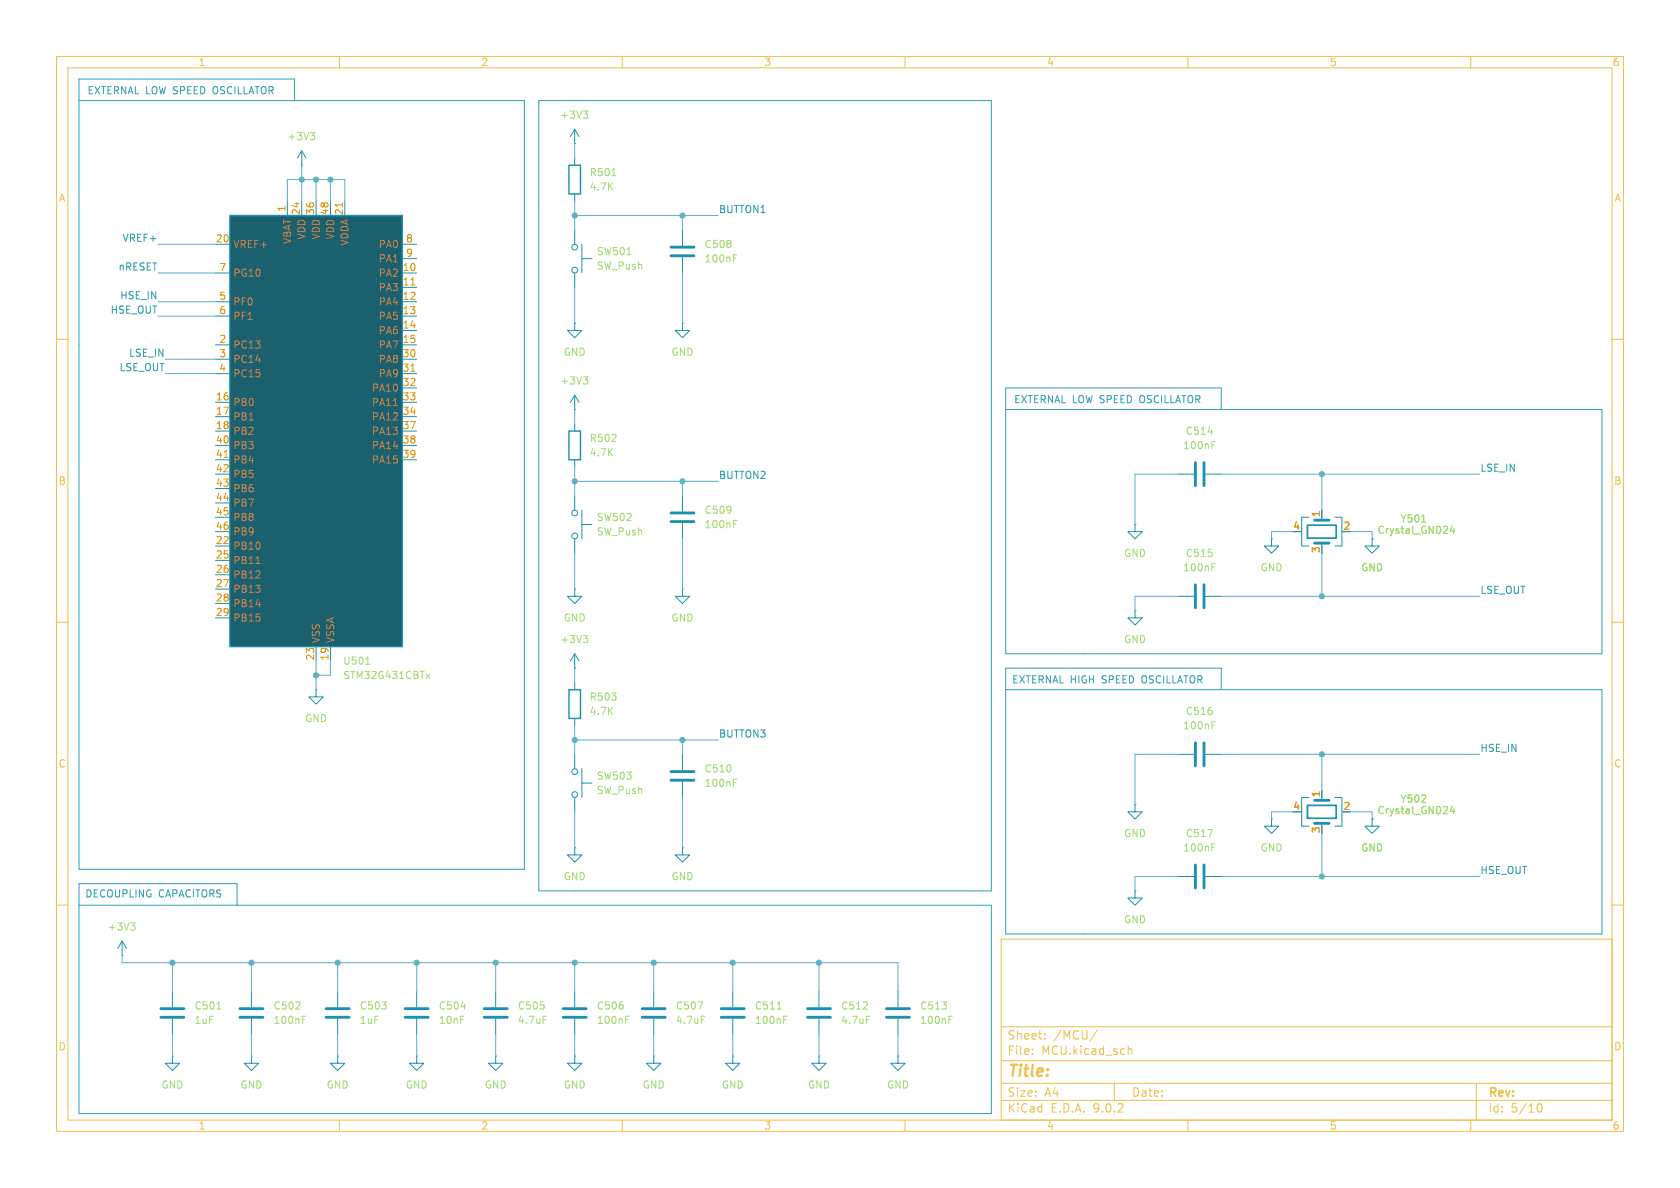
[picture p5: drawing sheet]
<svg xmlns="http://www.w3.org/2000/svg" width="297mm" height="210mm" viewBox="0 0 297 210" stroke-linecap="round" stroke-linejoin="round" font-family="sans-serif">
<g fill="none" stroke="#efbe48" stroke-width=".18">
<path d="M10 10h277v190h-277zM12 12h273v186h-273zM60 10v2M110 10v2M160 10v2M210 10v2M260 10v2M10 60h2M285 60h2M10 110h2M285 110h2M10 160h2"/>
<path d="M177 166h108v32h-108zM285 160h2M60 198v2M110 198v2M160 198v2M177 194.5h108M177 191.5h108M177 187.5h108M177 181.5h108M182.5 186.3v.1M182.5 185.5v.1M184.7 183.6v.1"/>
<path d="M184.7 182.8v.1M194 182.1l-1.3 2M197 191.5v3M199.5 184.9v1.5M199.5 185.5l.2-.1 .3 .1 .1 .9M210 198v2M260 198v2M261 191.5v6.5M271.7 195.7l.2-.5 .2-.1a.81 .81 0 0 1 .6 .6 .81 .81 0 0 1-.3 .8h-.4l-.3-.5"/>
</g>
<g fill="none" stroke="#1b90b3" stroke-width=".51">
<path d="M118.6 43.7h4.1M118.6 45.2h4.1M118.6 90.7h4.1M118.6 92.2h4.1M118.6 136.4h4.1M118.6 137.9h4.1M211.3 131.3v4.1M212.9 131.3v4.1M211.3 152.9v4.1M212.9 152.9v4.1M232.4 141.5h2.5M232.4 145.5h2.5"/>
<path d="M99.6 178.3h4M99.6 179.8h4M113.5 178.3h4.1M113.5 179.8h4.1"/>
</g>
<g fill="none" stroke="#1b90b3" stroke-width=".18">
<path d="M101.6 25.4h.1M101.6 22.9v2.5M101.6 27.9v1.3M101.6 34.3v1.3M101.6 22.9l-.8 1.2M101.6 22.9l.8 1.2M101.6 57.2v1.2h-1.3l1.3 1.3 1.3-1.3h-1.3M101.6 57.2h.1M101.6 40.6v2.6M101.6 48.3v2.5M102.9 45.7h1.7M102.9 43.2v5.1"/>
<path d="M120.6 40.6v2.8M120.6 45.5v2.8M101.6 87.6v2.6M101.6 95.3v2.5M102.9 90.2v5.1M102.9 92.7h1.7M120.6 87.6v2.8M120.6 92.5v2.8M200.7 92.7v1.3h-1.3l1.3 1.3 1.2-1.3h-1.2M200.7 92.7h.1M101.6 118.1h.1M101.6 104.1v1.3h-1.3l1.3 1.3 1.3-1.3h-1.3"/>
<path d="M101.6 104.1h.1M101.6 115.6v2.5M101.6 115.6l-.8 1.2M101.6 115.6l.8 1.2M120.6 104.1v1.3h-1.2l1.2 1.3 1.3-1.3h-1.3M120.6 104.1h.1M200.7 108v1.2h-1.3l1.3 1.3 1.2-1.3h-1.2M200.7 108h.1M101.6 120.7v1.2M101.6 127v1.3M101.6 133.4v2.5M102.9 135.9v5.1"/>
<path d="M102.9 138.4h1.7M120.6 133.4v2.7M120.6 138.2v2.8M208.3 133.4h2.8M213.1 133.4h2.8M233.7 139.7v1.3M101.6 149.9v1.2h-1.3l1.3 1.3 1.3-1.3h-1.3M101.6 149.9h.1M101.6 141v2.5M200.7 157.5v1.3h-1.3l1.3 1.2 1.2-1.2h-1.2M200.7 157.5h.1M200.7 142.2v1.3h-1.3l1.3 1.3 1.2-1.3h-1.2"/>
<path d="M200.7 142.2h.1M208.3 154.9h2.8M213.1 154.9h2.8M224.8 144.8v1.3h-1.3l1.3 1.2 1.3-1.2h-1.3M224.8 144.8h.1M229.9 143.5h.2M231.4 141h-1.3v5.1h1.3M233.7 145.5v.6M236 141h1.2v5.1h-1.2M242.6 144.8v1.3h1.2l-1.2 1.2-1.3-1.2h1.3M242.6 144.8h.1M101.6 175.3v2.8"/>
<path d="M115.6 175.3v2.8M44.4 186.7v1.3h1.3l-1.3 1.2-1.2-1.2h1.2M44.4 186.7h.1M101.6 186.7v1.3h1.3l-1.3 1.2-1.3-1.2h1.3M101.6 186.7h.1M101.6 180.1v2.8M115.6 186.7v1.3h1.2l-1.2 1.2-1.3-1.2h1.3M115.6 186.7h.1M115.6 180.1v2.8"/>
<circle cx="101.6" cy="43.7" r=".51"/>
<circle cx="101.6" cy="47.8" r=".51"/>
<circle cx="101.6" cy="90.7" r=".51"/>
<circle cx="101.6" cy="94.7" r=".51"/>
<circle cx="101.6" cy="136.4" r=".51"/>
<circle cx="101.6" cy="140.5" r=".51"/>
</g>
<g fill="none" stroke="#a0dc6e" stroke-width=".18">
<path d="M103.1 19.6h.8l-.4 .5M103.7 20.1l.2 .3v.3l-.2 .2M108.2 31.1h.7M110.8 45h.8M129.7 45.6h.4M129.7 45h.6M129.7 92.6h.4M129.7 92h.6M103.1 112.3h.8l-.4 .5M103.7 112.8l.2 .3v.3l-.2 .2M129.7 138.3h.4M129.7 137.7h.6"/>
<path d="M214.2 128.2h.5M214.2 127.6h.6M213.5 146.6h.9l-.6 1.3M214.2 149.8h.5M214.2 149.2h.6M256.7 142.5l-.3 .9h.8M257 143v.8M110.6 179.6h.6M123.4 177.1h.8l-.5 1.3M124 179.6h.6M110.6 180.3h.4"/>
</g>
<path d="M100.6 29.2h2v5.1h-2zM100.6 121.9h2v5.1h-2z" fill="none" stroke="#1b90b3" stroke-width=".25"/>
<path d="M231.1 142.4h5.1v2.3h-5.1z" fill="none" stroke="#1b90b3" stroke-width=".3"/>
<path d="M40.6 38.1h30.5v76.2h-30.5z" fill="#1a606e"/>
<path d="M40.6 38.1h30.5v76.2h-30.5zM100.6 76.2h2v5.1h-2z" fill="none" stroke="#1b90b3" stroke-width=".25"/>
<g fill="none" stroke="#1b90b3" stroke-width=".18">
<path d="M50.8 35.6v2.5M53.3 29.2h.1M53.3 26.7v2.5M53.3 35.6v2.5M53.3 26.7l-.7 1.2M53.3 26.7l.8 1.2M55.9 35.6v2.5M58.4 35.6v2.5M61 35.6v2.5M38.1 43.2h2.5M38.1 48.3h2.5M38.1 53.3h2.5"/>
<path d="M38.1 55.9h2.5M71.1 43.2h2.6M71.1 48.3h2.6M71.1 53.3h2.6M71.1 55.9h2.6M71.1 45.7h2.6M71.1 50.8h2.6M71.1 58.4h2.6M120.6 57.2v1.2h-1.2l1.2 1.3 1.3-1.3h-1.3M120.6 57.2h.1M38.1 61h2.5M38.1 63.5h2.5"/>
<path d="M38.1 66h2.5M38.1 71.1h2.5M38.1 73.7h2.5M38.1 76.2h2.5M38.1 78.7h2.5M71.1 61h2.6M71.1 63.5h2.6M71.1 66h2.6M71.1 71.1h2.6M71.1 73.7h2.6M71.1 76.2h2.6M71.1 78.7h2.6"/>
<path d="M71.1 68.6h2.6M101.6 72.4h.1M101.6 69.9l-.8 1.2M101.6 69.9l.8 1.2M101.6 69.9v2.5M101.6 74.9v1.3M38.1 81.3h2.5M38.1 83.8h2.5M38.1 86.4h2.5M38.1 88.9h2.5M38.1 91.4h2.5M38.1 94h2.5"/>
<path d="M38.1 96.5h2.5M38.1 99.1h2.5M71.1 81.3h2.6M101.6 81.3v1.3M208.3 83.8h2.8M213.1 83.8h2.8M224.8 95.3v1.2h-1.3l1.3 1.3 1.3-1.3h-1.3M224.8 95.3h.1M229.9 94h.2M231.4 91.4h-1.3v5.1h1.3M233.7 90.2v1.2M233.7 96v.5"/>
<path d="M236 91.4h1.2v5.1h-1.2M242.6 95.3v1.2h1.2l-1.2 1.3-1.3-1.3h1.3M242.6 95.3h.1M38.1 101.6h2.5M38.1 104.1h2.5M38.1 106.7h2.5M38.1 109.2h2.5M55.9 114.3v2.5M58.4 114.3v2.5M208.3 105.4h2.8M213.1 105.4h2.8M55.9 121.9v1.3h1.2l-1.2 1.3-1.3-1.3h1.3"/>
<path d="M55.9 121.9h.1M233.7 139.7v1.3M120.6 149.9v1.2h-1.2l1.2 1.3 1.3-1.3h-1.3M120.6 149.9h.1M242.6 144.8h.1M21.6 168.9h.1M21.6 166.4l-.8 1.2M21.6 166.4l.8 1.2M21.6 166.4v2.5M30.5 175.3v2.8M44.4 175.3v2.8M59.7 175.3v2.8"/>
<path d="M73.7 175.3v2.8M87.6 175.3v2.8M129.5 175.3v2.8M144.8 175.3v2.8M158.7 175.3v2.8M30.5 186.7v1.3h1.2l-1.2 1.2-1.3-1.2h1.3M30.5 186.7h.1M30.5 180.1v2.8M44.4 180.1v2.8M59.7 186.7v1.3h1.3l-1.3 1.2-1.3-1.2h1.3M59.7 186.7h.1M59.7 180.1v2.8"/>
<path d="M73.7 186.7v1.3h1.2l-1.2 1.2-1.3-1.2h1.3M73.7 186.7h.1M73.7 180.1v2.8M87.6 186.7v1.3h1.3l-1.3 1.2-1.2-1.2h1.2M87.6 186.7h.1M87.6 180.1v2.8M129.5 186.7v1.3h1.3l-1.3 1.2-1.2-1.2h1.2M129.5 186.7h.1M129.5 180.1v2.8M144.8 186.7v1.3h1.2l-1.2 1.2-1.3-1.2h1.3M144.8 186.7h.1M144.8 180.1v2.8"/>
<path d="M158.7 186.7v1.3h1.3l-1.3 1.2-1.2-1.2h1.2M158.7 186.7h.1M158.7 180.1v2.8"/>
</g>
<path d="M60.5 35.9v.7M72.6 50.4h.8M72.6 65.6h.8M39.6 80.9h.7" fill="none" stroke="#dd8200" stroke-width=".18"/>
<path d="M69.5 71.7h.8M45.2 99.6h.8" fill="none" stroke="#c8824b" stroke-width=".18"/>
<g fill="none" stroke="#a0dc6e" stroke-width=".18">
<path d="M54.9 23.4h.7l-.4 .5M55.4 23.9l.2 .3v.3l-.2 .2M103.1 66.6h.8l-.4 .5M103.7 67.1l.2 .2v.3l-.2 .3M213.6 76.4h.8M214.2 78.7h.5M214.2 78h.6M214.2 99.6h.6M251.3 92.3h.8M256.7 93l-.3 .9h.8M257 93.5v.8M64.7 117.4h.7"/>
<path d="M75.3 119.1l.7 .9M76 119.1l-.7 .9M214.2 100.2h.5M256.7 142.5l-.3 .9h.8M257 143v.8M23.1 163.1h.8l-.4 .5M23.6 163.6l.3 .3v.3l-.3 .2M38.3 178.4h.8M53.5 179.6h.6M81.5 178h.8M96 179.6h.6M137.4 178.4h.7"/>
<path d="M138.5 179.6h.6M153.2 179.6h.6M167.8 179.6h.6M53.5 180.3h.4M138.5 180.3h.5M167.8 180.3h.4"/>
</g>
<g fill="none" stroke="#1b90b3" stroke-width=".51">
<path d="M211.3 81.8v4.1M212.9 81.8v4.1M232.4 91.9h2.5M232.4 96h2.5M211.3 103.4v4M212.9 103.4v4M28.4 178.3h4.1M28.4 179.8h4.1M42.4 178.3h4.1M42.4 179.8h4.1M57.7 178.3h4M57.7 179.8h4"/>
<path d="M71.6 178.3h4.1M71.6 179.8h4.1M85.6 178.3h4.1M85.6 179.8h4.1M127.5 178.3h4.1M127.5 179.8h4.1M142.7 178.3h4.1M142.7 179.8h4.1M156.7 178.3h4.1M156.7 179.8h4.1"/>
</g>
<path d="M231.1 92.8h5.1v2.3h-5.1z" fill="none" stroke="#1b90b3" stroke-width=".3"/>
<path d="M14 17.8h78.7v135.9h-78.7v-139.7h38.1v3.8M95.2 17.8h80.1v139.7h-80.1zM177.8 72.4h105.4v43.2h-105.4v-47h38.1v3.8M177.8 121.9h105.4v43.2h-105.4v-47h38.1v3.8M14 160h161.3v36.9h-161.3v-40.7h27.9v3.8" fill="none" stroke="#2fa0b3" stroke-width=".18"/>
<g fill="none" stroke="#64aabe" stroke-width=".18">
<path d="M50.8 35.6v-3.8h10.2v3.8M53.3 29.2v6.4M55.9 31.8v3.8M58.4 31.8v3.8M101.6 25.4v2.5M101.6 35.6v5M101.6 38.1h25.4M120.6 38.1v2.5M27.9 43.2h10.2M27.9 53.3h10.2M27.9 55.9h10.2M27.9 48.3h10.2"/>
<path d="M101.6 50.8v6.4M120.6 48.3v8.9M29.2 66h8.9M29.2 63.5h8.9M101.6 72.4v2.5M101.6 82.6v5M101.6 97.8v6.3M101.6 85.1h25.4M120.6 85.1v2.5M120.6 95.3v8.8M208.3 83.8h-7.6v8.9M215.9 83.8h45.7"/>
<path d="M228.6 94h-3.8v1.3M233.7 83.8v6.4M233.7 97.8v7.6M238.8 94h3.8v1.3M55.9 116.8v5.1M58.4 116.8v2.6h-2.5M101.6 118.1v2.6M208.3 105.4h-7.6v2.6M215.9 105.4h45.7M101.6 128.3v5.1M101.6 130.8h25.4M120.6 130.8v2.6"/>
<path d="M208.3 133.4h-7.6v8.8M215.9 133.4h45.7M233.7 133.4v6.3M101.6 143.5v6.4M120.6 141v8.9M208.3 154.9h-7.6v2.6M215.9 154.9h45.7M228.6 143.5h-3.8v1.3M233.7 147.3v7.6M238.8 143.5h3.8v1.3M21.6 168.9v1.3h137.1v5.1M30.5 170.2v5.1"/>
<path d="M44.4 170.2v5.1M59.7 170.2v5.1M73.7 170.2v5.1M87.6 170.2v5.1M101.6 170.2v5.1M115.6 170.2v5.1M129.5 170.2v5.1M144.8 170.2v5.1M30.5 182.9v3.8M44.4 182.9v3.8M59.7 182.9v3.8M73.7 182.9v3.8"/>
<path d="M87.6 182.9v3.8M101.6 182.9v3.8M115.6 182.9v3.8M129.5 182.9v3.8M144.8 182.9v3.8M158.7 182.9v3.8"/>
</g>
<g fill="#64aabe" stroke="#64aabe" stroke-width=".18">
<circle cx="233.7" cy="133.4" r=".46"/>
<circle cx="144.8" cy="170.2" r=".46"/>
<circle cx="233.7" cy="154.9" r=".46"/>
<circle cx="115.6" cy="170.2" r=".46"/>
<circle cx="129.5" cy="170.2" r=".46"/>
<circle cx="233.7" cy="83.8" r=".46"/>
<circle cx="233.7" cy="105.4" r=".46"/>
<circle cx="120.6" cy="85.1" r=".46"/>
<circle cx="101.6" cy="85.1" r=".46"/>
<circle cx="101.6" cy="38.1" r=".46"/>
<circle cx="120.6" cy="38.1" r=".46"/>
<circle cx="44.4" cy="170.2" r=".46"/>
<circle cx="30.5" cy="170.2" r=".46"/>
<circle cx="59.7" cy="170.2" r=".46"/>
<circle cx="73.7" cy="170.2" r=".46"/>
<circle cx="101.6" cy="130.8" r=".46"/>
<circle cx="120.6" cy="130.8" r=".46"/>
<circle cx="87.6" cy="170.2" r=".46"/>
<circle cx="101.6" cy="170.2" r=".46"/>
<circle cx="55.9" cy="31.8" r=".46"/>
<circle cx="53.3" cy="31.8" r=".46"/>
<circle cx="58.4" cy="31.8" r=".46"/>
<circle cx="55.9" cy="119.4" r=".46"/>
</g>
<text font-size="2.8" fill="#efbe48" x="178" y="190.9">Title:</text>
<g font-size="2.1" fill="#efbe48">
<text x="178" y="184">Sheet:</text>
<text x="186.2" y="184">/MCU/</text>
<text x="178" y="186.7">File:</text>
<text x="184.1" y="186.7">MCU.kicad_sch</text>
<text x="178" y="196.9">KiCad</text>
<text x="178" y="194.1">Size:</text>
<text x="184.7" y="194.1">A4</text>
<text x="185.7" y="196.9">E.D.A.</text>
<text x="193.3" y="196.9">9.0.2</text>
<text x="200" y="194.1">Date:</text>
<text x="263" y="194.3">Rev:</text>
<text x="263" y="196.9">Id:</text>
<text x="267.1" y="196.9">5/10</text>
</g>
<g font-size="1.8" fill="#efbe48">
<text x="35" y="11.9">1</text>
<text x="85" y="11.9">2</text>
<text x="135" y="11.9">3</text>
<text x="185" y="11.9">4</text>
<text x="235" y="11.9">5</text>
<text x="285" y="11.9">6</text>
<text x="10.3" y="35.9">A</text>
<text x="285.3" y="35.9">A</text>
<text x="10.3" y="85.9">B</text>
<text x="285.3" y="85.9">B</text>
<text x="10.3" y="135.9">C</text>
<text x="285.3" y="135.9">C</text>
<text x="10.3" y="185.9">D</text>
<text x="285.3" y="185.9">D</text>
<text x="35" y="199.9">1</text>
<text x="85" y="199.9">2</text>
<text x="135" y="199.9">3</text>
<text x="185" y="199.9">4</text>
<text x="235" y="199.9">5</text>
<text x="285" y="199.9">6</text>
</g>
<g font-size="1.8" fill="#2fa0b3">
<text x="15.4" y="16.9">EXTERNAL LOW SPEED OSCILLATOR</text>
<text x="179.2" y="71.5">EXTERNAL LOW SPEED OSCILLATOR</text>
<text x="178.8" y="121">EXTERNAL HIGH</text>
<text x="194.9" y="121">SPEED OSCILLATOR</text>
<text x="15" y="158.9">DECOUPLING</text>
<text x="28" y="158.9">CAPACITORS</text>
</g>
<g font-size="1.8" fill="#a0dc6e">
<text x="99" y="21.2">+3V3</text>
<text x="50.7" y="25">+3V3</text>
<text x="104.1" y="31.3">R501</text>
<text x="104.1" y="33.9">4.7K</text>
<text x="105.4" y="45.3">SW501</text>
<text x="105.4" y="47.9">SW_Push</text>
<text x="124.5" y="44">C508</text>
<text x="124.5" y="46.6">100nF</text>
<text x="99.6" y="63.1">GND</text>
<text x="118.6" y="63.1">GND</text>
<text x="99" y="68.2">+3V3</text>
<text x="209.5" y="77.1">C514</text>
<text x="104.1" y="78.3">R502</text>
<text x="104.1" y="80.9">4.7K</text>
<text x="209.1" y="79.6">100nF</text>
<text x="105.4" y="92.3">SW502</text>
<text x="105.4" y="94.8">SW_Push</text>
<text x="124.5" y="91">C509</text>
<text x="124.5" y="93.6">100nF</text>
<text x="243.4" y="94.6">Crystal_GND24</text>
<text x="247.5" y="92.6">Y501</text>
<text x="198.6" y="98.7">GND</text>
<text x="209.1" y="101.2">100nF</text>
<text x="209.5" y="98.7">C515</text>
<text x="222.8" y="101.2">GND</text>
<text x="240.5" y="101.2">GND</text>
<text x="99" y="113.9">+3V3</text>
<text x="99.6" y="110.1">GND</text>
<text x="118.6" y="110.1">GND</text>
<text x="198.6" y="113.9">GND</text>
<text x="60.6" y="117.7">U501</text>
<text x="60.6" y="120.2">STM32G431CBTx</text>
<text x="104.1" y="124.1">R503</text>
<text x="53.8" y="127.9">GND</text>
<text x="104.1" y="126.6">4.7K</text>
<text x="209.1" y="129.1">100nF</text>
<text x="209.5" y="126.6">C516</text>
<text x="124.5" y="136.8">C510</text>
<text x="105.4" y="138">SW503</text>
<text x="105.4" y="140.6">SW_Push</text>
<text x="124.5" y="139.3">100nF</text>
<text x="247.5" y="142.1">Y502</text>
<text x="198.6" y="148.2">GND</text>
<text x="209.5" y="148.2">C517</text>
<text x="243.4" y="144.1">Crystal_GND24</text>
<text x="99.6" y="155.8">GND</text>
<text x="118.6" y="155.8">GND</text>
<text x="209.1" y="150.7">100nF</text>
<text x="222.8" y="150.7">GND</text>
<text x="240.5" y="150.7">GND</text>
<text x="18.9" y="164.7">+3V3</text>
<text x="198.6" y="163.4">GND</text>
<text x="34.3" y="178.7">C501</text>
<text x="48.3" y="178.7">C502</text>
<text x="63.5" y="178.7">C503</text>
<text x="77.5" y="178.7">C504</text>
<text x="91.4" y="178.7">C505</text>
<text x="105.4" y="178.7">C506</text>
<text x="119.4" y="178.7">C507</text>
<text x="133.4" y="178.7">C511</text>
<text x="148.6" y="178.7">C512</text>
<text x="162.6" y="178.7">C513</text>
<text x="34.3" y="181.2">1uF</text>
<text x="48.3" y="181.2">100nF</text>
<text x="63.5" y="181.2">1uF</text>
<text x="77.5" y="181.2">10nF</text>
<text x="91.4" y="181.2">4.7uF</text>
<text x="105.4" y="181.2">100nF</text>
<text x="119.4" y="181.2">4.7uF</text>
<text x="133.4" y="181.2">100nF</text>
<text x="148.6" y="181.2">4.7uF</text>
<text x="162.6" y="181.2">100nF</text>
<text x="28.4" y="192.6">GND</text>
<text x="42.4" y="192.6">GND</text>
<text x="57.7" y="192.6">GND</text>
<text x="71.6" y="192.6">GND</text>
<text x="85.6" y="192.6">GND</text>
<text x="99.6" y="192.6">GND</text>
<text x="113.5" y="192.6">GND</text>
<text x="127.5" y="192.6">GND</text>
<text x="142.7" y="192.6">GND</text>
<text x="156.7" y="192.6">GND</text>
</g>
<g font-size="1.8" fill="#dd8200">
<text x="50.5" y="37.5" transform="rotate(-90 50.5 37.5)">1</text>
<text x="53.1" y="38.1" transform="rotate(-90 53.1 38.1)">24</text>
<text x="55.6" y="38.1" transform="rotate(-90 55.6 38.1)">36</text>
<text x="58.2" y="38.1" transform="rotate(-90 58.2 38.1)">48</text>
<text x="60.7" y="38.1" transform="rotate(-90 60.7 38.1)">21</text>
<text x="38.1" y="42.9">20</text>
<text x="71.7" y="42.9">8</text>
<text x="71.7" y="45.5">9</text>
<text x="38.7" y="48">7</text>
<text x="38.7" y="53.1">5</text>
<text x="71.1" y="48">10</text>
<text x="71.1" y="50.5">11</text>
<text x="71.1" y="53.1">12</text>
<text x="38.7" y="55.6">6</text>
<text x="71.1" y="55.6">13</text>
<text x="71.1" y="58.2">14</text>
<text x="38.7" y="60.7">2</text>
<text x="38.7" y="63.2">3</text>
<text x="38.7" y="65.8">4</text>
<text x="71.1" y="60.7">15</text>
<text x="71.1" y="63.2">30</text>
<text x="71.1" y="65.8">31</text>
<text x="38.1" y="70.9">16</text>
<text x="71.1" y="68.3">32</text>
<text x="71.1" y="70.9">33</text>
<text x="38.1" y="73.4">17</text>
<text x="38.1" y="75.9">18</text>
<text x="71.1" y="73.4">34</text>
<text x="71.1" y="75.9">37</text>
<text x="38.1" y="78.5">40</text>
<text x="38.1" y="81">41</text>
<text x="38.1" y="83.6">42</text>
<text x="71.1" y="78.5">38</text>
<text x="71.1" y="81">39</text>
<text x="38.1" y="86.1">43</text>
<text x="38.1" y="88.6">44</text>
<text x="38.1" y="91.2">45</text>
<text x="38.1" y="93.7">46</text>
<text x="228.5" y="93.7">4</text>
<text x="233.4" y="91.5" transform="rotate(-90 233.4 91.5)">1</text>
<text x="237.4" y="93.7">2</text>
<text x="38.1" y="96.3">22</text>
<text x="38.1" y="98.8">25</text>
<text x="38.1" y="101.3">26</text>
<text x="233.4" y="97.9" transform="rotate(-90 233.4 97.9)">3</text>
<text x="38.1" y="103.9">27</text>
<text x="38.1" y="106.4">28</text>
<text x="38.1" y="109">29</text>
<text x="55.6" y="116.9" transform="rotate(-90 55.6 116.9)">23</text>
<text x="58.2" y="116.9" transform="rotate(-90 58.2 116.9)">19</text>
<text x="228.5" y="143.3">4</text>
<text x="233.4" y="141" transform="rotate(-90 233.4 141)">1</text>
<text x="237.4" y="143.3">2</text>
<text x="233.4" y="147.4" transform="rotate(-90 233.4 147.4)">3</text>
</g>
<g font-size="1.8" fill="#2aa198">
<text x="127" y="37.8">BUTTON1</text>
<text x="20.8" y="47.9">nRESET</text>
<text x="21.6" y="42.8">VREF+</text>
<text x="21.1" y="53">HSE_IN</text>
<text x="19.5" y="55.5">HSE_OUT</text>
<text x="21" y="65.7">LSE_OUT</text>
<text x="22.7" y="63.2">LSE_IN</text>
<text x="261.6" y="83.5">LSE_IN</text>
<text x="127" y="84.7">BUTTON2</text>
<text x="261.6" y="105.1">LSE_OUT</text>
<text x="127" y="130.5">BUTTON3</text>
<text x="261.6" y="133">HSE_IN</text>
<text x="261.6" y="154.6">HSE_OUT</text>
</g>
<g font-size="1.8" fill="#c8824b">
<text x="41.1" y="44">VREF+</text>
<text x="51.7" y="43.2" transform="rotate(-90 51.7 43.2)">VBAT</text>
<text x="54.2" y="42.4" transform="rotate(-90 54.2 42.4)">VDD</text>
<text x="56.7" y="42.4" transform="rotate(-90 56.7 42.4)">VDD</text>
<text x="59.3" y="42.4" transform="rotate(-90 59.3 42.4)">VDD</text>
<text x="61.8" y="43.5" transform="rotate(-90 61.8 43.5)">VDDA</text>
<text x="66.8" y="44">PA0</text>
<text x="66.8" y="46.6">PA1</text>
<text x="41.1" y="49.1">PG10</text>
<text x="66.8" y="49.1">PA2</text>
<text x="66.8" y="51.7">PA3</text>
<text x="41.1" y="54.2">PF0</text>
<text x="41.1" y="56.7">PF1</text>
<text x="66.8" y="54.2">PA4</text>
<text x="66.8" y="56.7">PA5</text>
<text x="66.8" y="59.3">PA6</text>
<text x="41.1" y="61.8">PC13</text>
<text x="41.1" y="64.4">PC14</text>
<text x="66.8" y="61.8">PA7</text>
<text x="66.8" y="64.4">PA8</text>
<text x="41.1" y="66.9">PC15</text>
<text x="41.1" y="72">PB0</text>
<text x="65.6" y="69.4">PA10</text>
<text x="65.6" y="72">PA11</text>
<text x="66.8" y="66.9">PA9</text>
<text x="41.1" y="74.5">PB1</text>
<text x="41.1" y="77.1">PB2</text>
<text x="65.6" y="74.5">PA12</text>
<text x="65.6" y="77.1">PA13</text>
<text x="41.1" y="79.6">PB3</text>
<text x="41.1" y="82.1">PB4</text>
<text x="65.6" y="79.6">PA14</text>
<text x="65.6" y="82.1">PA15</text>
<text x="41.1" y="84.7">PB5</text>
<text x="41.1" y="87.2">PB6</text>
<text x="41.1" y="89.8">PB7</text>
<text x="41.1" y="92.3">PB8</text>
<text x="41.1" y="94.8">PB9</text>
<text x="41.1" y="97.4">PB10</text>
<text x="41.1" y="99.9">PB11</text>
<text x="41.1" y="102.5">PB12</text>
<text x="41.1" y="105">PB13</text>
<text x="41.1" y="107.5">PB14</text>
<text x="41.1" y="110.1">PB15</text>
<text x="56.7" y="113.8" transform="rotate(-90 56.7 113.8)">VSS</text>
<text x="59.3" y="113.8" transform="rotate(-90 59.3 113.8)">VSSA</text>
</g>
</svg>
